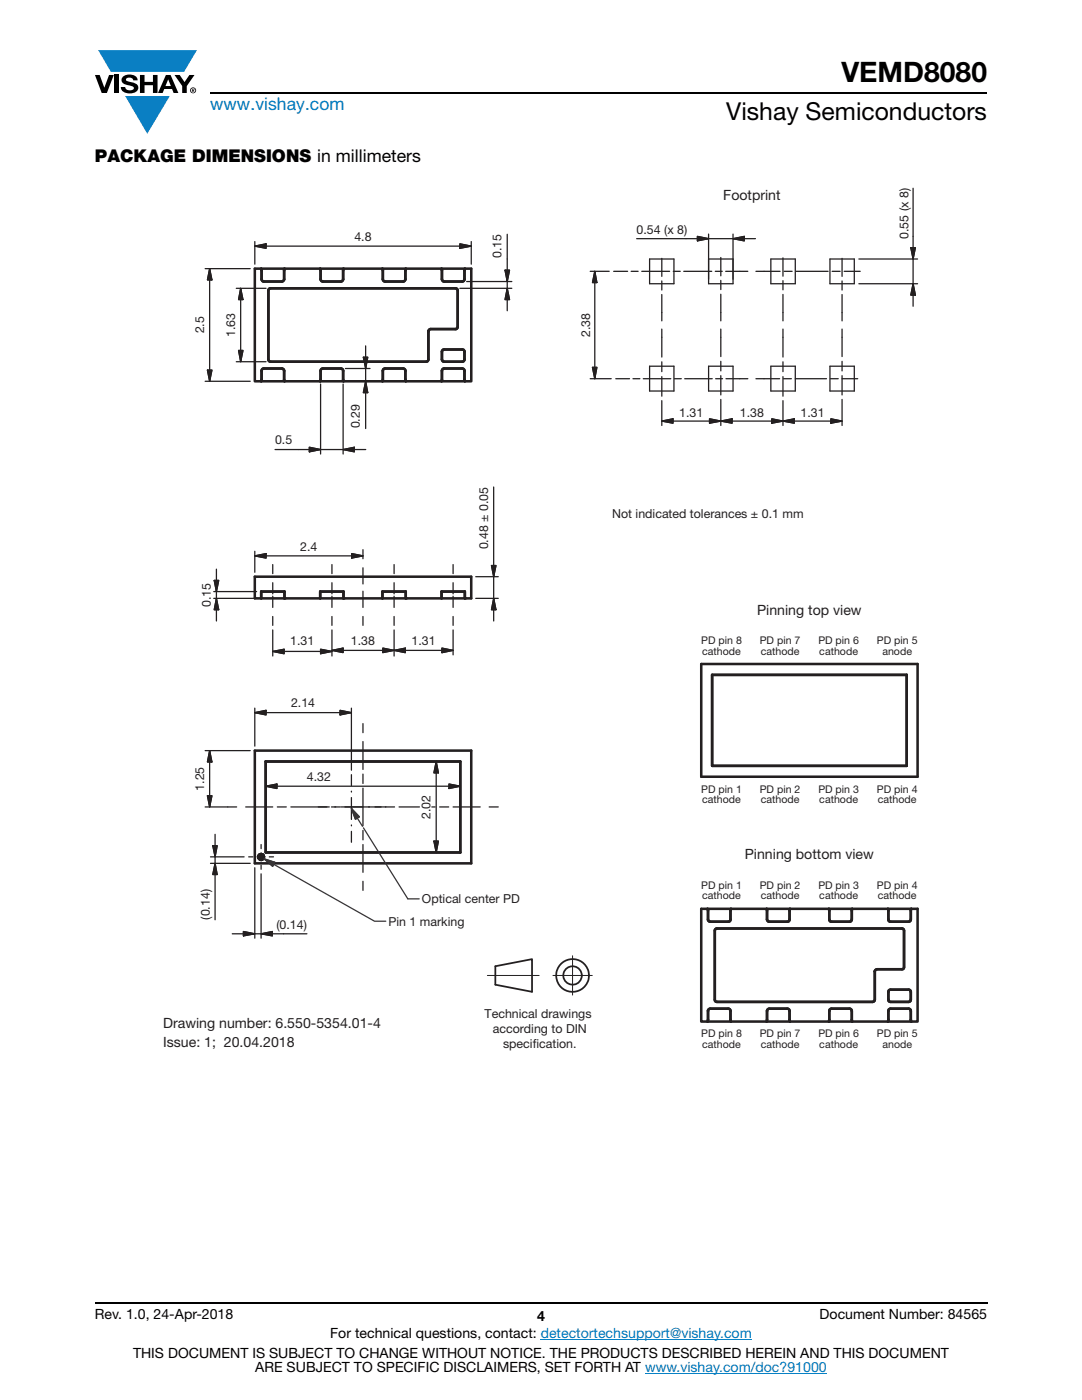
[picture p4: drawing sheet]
<svg xmlns="http://www.w3.org/2000/svg" width="216mm" height="279mm" viewBox="0 0 216 279" stroke-linecap="round" stroke-linejoin="round" font-family="sans-serif">
<g fill="#0a7fc3">
<path d="M19.6 10h19.7l-2.6 4.3h-1.1h-13.5z"/>
<path d="M25 19.2h8.9l-4.5 7.5z"/>
</g>
<g fill="#000">
<path d="M18.9 15h1l.9 2.5 1-2.5h.9l-1.4 3.6h-1zM22.9 15h.9v3.6h-.9zM24.6 15.3a2.1 2.1 0 0 1 2.8 .3l.1 .4h-.9a.79 .79 0 0 0-.7-.5 .79 .79 0 0 0-.8 .4l.3 .3 1 .2a1.08 1.08 0 0 1 1.2 1 1.08 1.08 0 0 1-1.1 1.2 1.73 1.73 0 0 1-2.4-1.2h.9a.96 .96 0 0 0 .8 .6 .96 .96 0 0 0 .9-.4 1.31 1.31 0 0 0-1.2-.6 1.03 1.03 0 0 1-1.1-.6 1.03 1.03 0 0 1 .2-1.1zM27.9 15h.9v1.3h1.7v-1.3h.9v3.6h-.9v-1.6h-1.7v1.6h-.9zM34.8 15h1.1l.9 1.4 1-1.4h1l-1.5 2.2v1.4h-.9v-1.4z"/>
<path d="M33.6 15.9l.5 1.3h-1.1zM33.1 15l-1.6 3.6h1l.3-.8h1.5l.3 .8h1l-1.6-3.6z"/>
<path d="M38.4 17.8h.2v.2h-.2zM38.3 17.7v.7h.1v-.3l.4 .3-.2-.3 .2-.2-.1-.2z"/>
<path d="M38.1 18a.46 .46 0 0 1 .9 0 .46 .46 0 0 1-.9 0zM37.9 18a.6 .6 0 0 0 1.2 0 .6 .6 0 0 0-1.2 0z"/>
</g>
<path d="M42 18.6h155M18.9 260h178.1" fill="none" stroke="#000" stroke-width=".36"/>
<path d="M107.9 267.3h42.1M128.7 274h36.3" fill="none" stroke="#007ec4" stroke-width=".2"/>
<path d="M32.6 37.4h150.7v172.2h-150.7z" fill="#fff"/>
<g fill="none" stroke="#231f20" stroke-width=".51">
<path d="M52.1 53.6l.1 2.1M52.2 55.7l.2 .4 .2 .1h3.6l.4-.2 .1-.3M53.7 57.6h37.3l.3 .4v7.4l-.3 .3-5.3 .1-.2 .3v5.6l-.3 .5h-31.4l-.2-.5v-13.7zM56.7 54l.1-.4-.1 2.1M56.7 55.7l-.1 .3-.4 .2h-3.6l-.2-.1-.2-.4M63.9 53.6l.1 2.1M64 55.7l.1 .4 .3 .1h3.6l.3-.1 .2-.4M68.5 55.7v-2.1v2.1M68.5 55.7l-.2 .4-.3 .1h-3.6l-.3-.1-.1-.4M76.3 53.6l.1 2.1M76.4 55.7l.2 .4 .2 .1h3.6l.3-.1 .2-.4M80.9 54l.1-.4-.1 2.1"/>
<path d="M80.9 55.7l-.2 .4-.3 .1h-3.5l-.3-.1-.2-.4M88.1 53.6l.1 2.1M88.2 55.7l.2 .4 .2 .1h3.6l.3-.1 .2-.4M92.7 55.7l-.2 .4-.3 .1h-3.7l-.3-.5M92.8 53.6l-.1 2.1M52.1 76.1h40.7M52.2 74l.1-.3 .3-.2h3.6l.4 .2 .1 .3M52.2 74l-.1 2.1M56.7 74l.1 2.1-.1-2.1M56.7 74l-.1-.3-.4-.2h-3.6l-.3 .2-.1 .3M64 74l-.1 2.1M64 74l.1-.3 .3-.2h3.6l.4 .2 .1 .3"/>
<path d="M68.5 74v2.1v-2.1M68.5 74l-.1-.3-.4-.2h-3.6l-.3 .2-.1 .3M76.4 74l.1-.3 .3-.2h3.6l.4 .2 .1 .3M76.4 74l-.1 2.1M80.9 74l.1 2.1-.1-2.1M80.9 74l-.1-.3-.4-.2h-3.5l-.4 .2-.1 .3M88.2 74l-.1 2.1M88.2 70.2v1.5M88.2 71.7l.2 .4 .2 .1h3.6l.3-.1 .2-.4M88.2 74l.3-.4 3.7-.1 .4 .2 .1 .3M88.2 70.2l.2-.4h.2h3.6h.3l.2 .4M88.2 74l.1-.3 .3-.2h3.6l.4 .2 .1 .3"/>
<path d="M92.7 74l.1 2.1M92.7 70.2v1.5M92.7 70.2l-.2-.4h-.3h-3.6h-.2l-.2 .4M92.8 76.1h1.2v-22.5h-43.2v22.5h1.3"/>
</g>
<path d="M41.8 53.6v2.3" fill="none" stroke="#231f20" stroke-width=".25"/>
<path d="M41.8 53.6l.5 2.3h-.9z" fill="#231f20"/>
<path d="M41.8 53.6l.5 2.3h-.9zM41.8 73.9v2.2" fill="none" stroke="#231f20" stroke-width=".25"/>
<path d="M41.4 73.9h.9l-.5 2.2z" fill="#231f20"/>
<path d="M40.9 53.6h9M41.8 55.9v18M50.8 49.1h2.3M40.9 76.1h9M41.4 73.9h.9l-.5 2.2z" fill="none" stroke="#231f20" stroke-width=".25"/>
<path d="M50.8 49.1l2.3-.4v.9z" fill="#231f20"/>
<path d="M50.8 49.1l2.3-.4v.9zM91.8 49.1h2.2" fill="none" stroke="#231f20" stroke-width=".25"/>
<path d="M91.8 48.7l2.2 .4-2.2 .5z" fill="#231f20"/>
<path d="M50.8 48.2v4.5M53.1 49.1h38.7M91.8 48.7l2.2 .4-2.2 .5zM94 48.2v4.5M73 71.3v2.2" fill="none" stroke="#231f20" stroke-width=".25"/>
<path d="M72.5 71.3h.9l-.4 2.2z" fill="#231f20"/>
<path d="M72.5 71.3h.9l-.4 2.2zM73 76.1v2.3" fill="none" stroke="#231f20" stroke-width=".25"/>
<path d="M73 76.1l.4 2.3h-.9z" fill="#231f20"/>
<path d="M68.9 73.5h4.9M69.5 76.1h4.3M73 69v2.3M73 73.5v2.6M73 76.1l.4 2.3h-.9zM73 78.4v7.1M68.5 89.7h2.2" fill="none" stroke="#231f20" stroke-width=".25"/>
<path d="M68.5 89.7l2.2-.4v.9z" fill="#231f20"/>
<path d="M61.7 89.7h2.3M68.5 89.7l2.2-.4v.9z" fill="none" stroke="#231f20" stroke-width=".25"/>
<path d="M61.7 89.3l2.3 .4-2.3 .5z" fill="#231f20"/>
<path d="M48 69.9v2.3M64 76.6v14M68.5 76.6v14M54.9 89.7h6.8M61.7 89.3l2.3 .4-2.3 .5zM64 89.7h4.5M70.7 89.7h2.3" fill="none" stroke="#231f20" stroke-width=".25"/>
<path d="M47.6 69.9h.9l-.5 2.3z" fill="#231f20"/>
<path d="M48 57.5v2.3M47.6 69.9h.9l-.5 2.3z" fill="none" stroke="#231f20" stroke-width=".25"/>
<path d="M48 57.5l.5 2.3h-.9z" fill="#231f20"/>
<path d="M47.1 57.5h6M48 59.8v10.1M48 57.5l.5 2.3h-.9zM101.2 53.9v2.3M47.1 72.2h6" fill="none" stroke="#231f20" stroke-width=".25"/>
<path d="M100.8 53.9h.9l-.5 2.3z" fill="#231f20"/>
<path d="M100.8 53.9h.9l-.5 2.3zM101.2 57.5v2.3" fill="none" stroke="#231f20" stroke-width=".25"/>
<path d="M101.2 57.5l.5 2.3h-.9z" fill="#231f20"/>
<g fill="none" stroke="#231f20" stroke-width=".25">
<path d="M91.8 57.5h10.3M93.1 56.2h9M101.2 46.8v7.1M101.2 57.5l.5 2.3h-.9zM101.2 56.2v1.3M101.2 59.8v2.2M122.5 54.1h2.7M125.9 54.1h1.4M128.1 54.1h5.5M129.6 51.7h4.9v4.9h-4.9zM132.1 51.6v3.6M132.1 56.1v1.8"/>
<path d="M132.1 58.8v5.2M134.3 54.1h1.4M136.4 54.1h5.6M141.4 51.7h4.9v4.9h-4.9zM142.7 54.1h1.4M143.8 51.4v3.6M143.8 56v1.8M143.8 58.7v5.3M144.8 54.1h4.4M146.3 47.6h2.2M150.8 54.1h4.9M153.8 51.7h4.9v4.9h-4.9z"/>
<path d="M156.2 51.5v3.6M156.2 56v1.8M156.2 58.8v5.2M156.5 54.1h1.6M158.9 54.1h6.3M165.6 51.7h4.9v4.9h-4.9zM166 54.1h1.6M168 51.6v3.6M168 56.1v1.8M168 58.8v5.2M168.4 54.1h3.2M122.9 75.6h2.7"/>
<path d="M126.3 75.6h1.4M128.4 75.6h5.4M129.6 73.1h4.9v4.9h-4.9zM132.1 65.7v5.6M132.1 72.2v2M132.1 75.2v3.9M134.6 75.6h1.3M136.6 75.6h5.5M141.4 73.1h4.9v4.9h-4.9zM142.8 75.6h1.4M143.8 65.7v5.5M143.8 72.1v1.9"/>
<path d="M143.8 75v3.8M144.9 75.6h4.3M150.8 75.6h4.8M153.8 73.1h4.9v4.9h-4.9zM156.2 65.7v5.6M156.2 72.2v2M156.2 75.2v3.9M156.3 75.6h1.6M158.7 75.6h6.2M165.6 73.1h4.9v4.9h-4.9zM165.7 75.6h1.6M168 65.7v5.5"/>
<path d="M168 72.1v1.9M168 75v3.8M168 75.6h3.1"/>
</g>
<path d="M146.3 47.6l2.2-.4v.9z" fill="#231f20"/>
<path d="M139.2 47.6h2.2M146.3 47.6l2.2-.4v.9z" fill="none" stroke="#231f20" stroke-width=".25"/>
<path d="M139.2 47.2l2.2 .4-2.2 .5z" fill="#231f20"/>
<path d="M127 47.6h12.2M139.2 47.2l2.2 .4-2.2 .5zM141.4 47.6h4.9M141.4 46.7v7.4M141.4 54.2v1.5M146.3 46.7v7.4M146.3 54.2v1.5M148.5 47.6h2.2M182.2 49.4v2.3" fill="none" stroke="#231f20" stroke-width=".25"/>
<path d="M181.7 49.4h1l-.5 2.3z" fill="#231f20"/>
<path d="M181.7 49.4h1l-.5 2.3zM182.2 56.6v2.3" fill="none" stroke="#231f20" stroke-width=".25"/>
<path d="M182.2 56.6l.5 2.3h-1z" fill="#231f20"/>
<path d="M182.2 37.6v11.8M171.4 56.6h11.7M171.4 51.7h11.7M182.2 51.7v4.9M182.2 58.9v2.2M182.2 56.6l.5 2.3h-1zM165.8 84h2.2" fill="none" stroke="#231f20" stroke-width=".25"/>
<path d="M165.8 83.6l2.2 .4-2.2 .5z" fill="#231f20"/>
<path d="M156.2 84h2.3M165.8 83.6l2.2 .4-2.2 .5z" fill="none" stroke="#231f20" stroke-width=".25"/>
<path d="M156.2 84l2.3-.4v.9z" fill="#231f20"/>
<path d="M156.2 80v4.9M168 79.7v5.2M154 84h2.2M156.2 84l2.3-.4v.9zM158.5 84h7.3" fill="none" stroke="#231f20" stroke-width=".25"/>
<path d="M154 83.6l2.2 .4-2.2 .5z" fill="#231f20"/>
<path d="M143.8 84h2.3M154 83.6l2.2 .4-2.2 .5z" fill="none" stroke="#231f20" stroke-width=".25"/>
<path d="M143.8 84l2.3-.4v.9z" fill="#231f20"/>
<path d="M141.6 84h2.2M143.8 84l2.3-.4v.9zM146.1 84h7.9" fill="none" stroke="#231f20" stroke-width=".25"/>
<path d="M141.6 83.6l2.2 .4-2.2 .5z" fill="#231f20"/>
<path d="M132.1 84h2.2M141.6 83.6l2.2 .4-2.2 .5z" fill="none" stroke="#231f20" stroke-width=".25"/>
<path d="M132.1 84l2.2-.4v.9z" fill="#231f20"/>
<path d="M118.7 73.3v2.3M132.1 80v4.9M143.8 79.7v5.2M132.1 84l2.2-.4v.9zM134.3 84h7.3" fill="none" stroke="#231f20" stroke-width=".25"/>
<path d="M118.2 73.3h.9l-.4 2.3z" fill="#231f20"/>
<path d="M118.7 54.1v2.3M118.2 73.3h.9l-.4 2.3z" fill="none" stroke="#231f20" stroke-width=".25"/>
<path d="M118.7 54.1l.4 2.3h-.9z" fill="#231f20"/>
<path d="M117.8 54.1h3.8M118.7 54.1l.4 2.3h-.9zM118.7 56.4v16.9M117.8 75.6h4.2" fill="none" stroke="#231f20" stroke-width=".25"/>
<path d="M52.1 118.1h4.7v1.3h-4.7zM63.9 118.1h4.6v1.3h-4.6zM76.3 118.1h4.7v1.3h-4.7zM88.1 118.1h4.7v1.3h-4.7z" fill="none" stroke="#231f20" stroke-width=".51"/>
<circle cx="56.8" cy="119.4" r=".25" fill="#231f20"/>
<path d="M56.8 118.1v1.3" fill="none" stroke="#231f20" stroke-width=".51"/>
<circle cx="68.5" cy="119.4" r=".25" fill="#231f20"/>
<path d="M68.5 118.1v1.3" fill="none" stroke="#231f20" stroke-width=".51"/>
<circle cx="81" cy="119.4" r=".25" fill="#231f20"/>
<path d="M81 118.1v1.3" fill="none" stroke="#231f20" stroke-width=".51"/>
<circle cx="92.8" cy="119.4" r=".25" fill="#231f20"/>
<path d="M56.8 119.4h7.1M68.5 119.4h7.8M81 119.4h7.1M92.8 118.1v1.3h1.2v-4.3h-43.2v4.3h1.3" fill="none" stroke="#231f20" stroke-width=".51"/>
<g fill="none" stroke="#231f20" stroke-width=".25">
<path d="M50.8 110.9h2.3M54.4 112.7v1.8M54.4 116.3v2.2M54.4 119v2.2M66.2 112.7v1.8M66.2 116.3v2.2M66.2 119v2.2M72.4 109.7v1.8M72.4 113.3v3.2M72.4 118v3.2M78.6 112.7v1.8M78.6 116.3v2.2"/>
<path d="M78.6 119v2.2M90.4 112.7v1.8M90.4 116.3v2.2M90.4 119v2.2M54.4 123v1.8M66.2 123v1.8M72.4 123v1.8M78.6 123v1.8M90.4 123v1.8"/>
</g>
<path d="M50.8 110.9l2.3-.4v.9z" fill="#231f20"/>
<path d="M50.8 110.9l2.3-.4v.9zM70.2 110.9h2.2" fill="none" stroke="#231f20" stroke-width=".25"/>
<path d="M70.2 110.5l2.2 .4-2.2 .5z" fill="#231f20"/>
<path d="M50.8 110v4.2M53.1 110.9h17.1M70.2 110.5l2.2 .4-2.2 .5zM54.4 130h2.3" fill="none" stroke="#231f20" stroke-width=".25"/>
<path d="M54.4 130l2.3-.4v.9z" fill="#231f20"/>
<path d="M54.4 130l2.3-.4v.9zM64 130h2.2" fill="none" stroke="#231f20" stroke-width=".25"/>
<path d="M64 129.6l2.2 .4-2.2 .5z" fill="#231f20"/>
<path d="M54.4 125.7v5.2M56.7 130h7.3M64 129.6l2.2 .4-2.2 .5zM66.2 129.8h2.3M66.2 125.7v5.2" fill="none" stroke="#231f20" stroke-width=".25"/>
<path d="M66.2 129.8l2.3-.5v.9z" fill="#231f20"/>
<path d="M66.2 129.8l2.3-.5v.9zM76.4 129.8h2.2" fill="none" stroke="#231f20" stroke-width=".25"/>
<path d="M76.4 129.3l2.2 .5-2.2 .4z" fill="#231f20"/>
<path d="M68.5 129.8h7.9M76.4 129.3l2.2 .5-2.2 .4zM78.6 129.8h2.3M78.6 125.7v5.2" fill="none" stroke="#231f20" stroke-width=".25"/>
<path d="M78.6 129.8l2.3-.5v1z" fill="#231f20"/>
<path d="M78.6 129.8l2.3-.5v1zM88.2 129.8h2.2" fill="none" stroke="#231f20" stroke-width=".25"/>
<path d="M88.2 129.3l2.2 .5-2.2 .5z" fill="#231f20"/>
<path d="M98.5 112.9v2.2M80.9 129.8h7.3M88.2 129.3l2.2 .5-2.2 .5zM90.4 125.7v5" fill="none" stroke="#231f20" stroke-width=".25"/>
<path d="M98.1 112.9h.9l-.5 2.2z" fill="#231f20"/>
<path d="M98.1 112.9h.9l-.5 2.2zM98.5 119.4v2.3" fill="none" stroke="#231f20" stroke-width=".25"/>
<path d="M98.5 119.4l.5 2.3h-.9z" fill="#231f20"/>
<path d="M43.2 119.4v2.3M94.9 115.1h4.5M94.9 119.4h4.5M98.5 119.4l.5 2.3h-.9zM98.5 115.1v4.3M98.5 121.7v2.2" fill="none" stroke="#231f20" stroke-width=".25"/>
<path d="M43.2 119.4l.4 2.3h-.9z" fill="#231f20"/>
<path d="M43.2 119.4l.4 2.3h-.9zM43.2 115.8v2.3" fill="none" stroke="#231f20" stroke-width=".25"/>
<path d="M42.7 115.8h.9l-.4 2.3z" fill="#231f20"/>
<path d="M98.5 97.2v15.7M42.7 118.1h8.5M42.7 119.4h8.5M42.7 115.8h.9l-.4 2.3zM43.2 113.6v2.2M43.2 118.1v1.3M43.2 121.7v2.2" fill="none" stroke="#231f20" stroke-width=".25"/>
<path d="M50.8 149.8h43.2v22.5h-43.2zM53 152v18.1h38.8M53 152h38.8v18.1" fill="none" stroke="#231f20" stroke-width=".51"/>
<path d="M51.4 170.9l1.4 .1z" fill="#231f20"/>
<path d="M51.4 170.9l1.4 .1z" fill="none" stroke="#231f20" stroke-width=".25"/>
<path d="M51.4 170.9l1.4 .1z" fill="#231f20"/>
<path d="M51.4 170.9l1.4 .1z" fill="none" stroke="#231f20" stroke-width=".25"/>
<path d="M51.4 171l1.4 .1z" fill="#231f20"/>
<path d="M51.4 171l1.4 .1z" fill="none" stroke="#231f20" stroke-width=".25"/>
<path d="M51.4 171l1.4 .1z" fill="#231f20"/>
<path d="M51.4 171l1.4 .1z" fill="none" stroke="#231f20" stroke-width=".25"/>
<path d="M51.4 171.1l1.4 .1z" fill="#231f20"/>
<path d="M51.4 171.1l1.4 .1z" fill="none" stroke="#231f20" stroke-width=".25"/>
<path d="M51.4 171.1l1.4 .1z" fill="#231f20"/>
<path d="M51.4 171.1l1.4 .1z" fill="none" stroke="#231f20" stroke-width=".25"/>
<path d="M51.4 171.2h1.4z" fill="#231f20"/>
<path d="M51.4 171.2h1.4z" fill="none" stroke="#231f20" stroke-width=".25"/>
<path d="M51.4 171.2h1.3z" fill="#231f20"/>
<path d="M51.4 171.2h1.3z" fill="none" stroke="#231f20" stroke-width=".25"/>
<path d="M51.5 171.2h1.2z" fill="#231f20"/>
<path d="M51.5 171.2h1.2z" fill="none" stroke="#231f20" stroke-width=".25"/>
<path d="M51.5 171.2l1.2 .1z" fill="#231f20"/>
<path d="M51.5 171.2l1.2 .1z" fill="none" stroke="#231f20" stroke-width=".25"/>
<path d="M51.5 171.3h1.2z" fill="#231f20"/>
<path d="M51.5 171.3h1.2z" fill="none" stroke="#231f20" stroke-width=".25"/>
<path d="M51.5 171.3h1.2z" fill="#231f20"/>
<path d="M51.5 171.3h1.2z" fill="none" stroke="#231f20" stroke-width=".25"/>
<path d="M51.5 171.3h1.2z" fill="#231f20"/>
<path d="M51.5 171.3h1.2z" fill="none" stroke="#231f20" stroke-width=".25"/>
<path d="M51.5 171.3l1.2 .1z" fill="#231f20"/>
<path d="M51.5 171.3l1.2 .1z" fill="none" stroke="#231f20" stroke-width=".25"/>
<path d="M51.5 171.4h1.2z" fill="#231f20"/>
<path d="M51.5 171.4h1.2z" fill="none" stroke="#231f20" stroke-width=".25"/>
<path d="M51.5 171.4l1.1 .1z" fill="#231f20"/>
<path d="M51.5 171.4l1.1 .1z" fill="none" stroke="#231f20" stroke-width=".25"/>
<path d="M51.6 171.5h1z" fill="#231f20"/>
<path d="M51.6 171.5h1z" fill="none" stroke="#231f20" stroke-width=".25"/>
<path d="M51.6 171.5h1z" fill="#231f20"/>
<path d="M51.6 171.5h1z" fill="none" stroke="#231f20" stroke-width=".25"/>
<path d="M51.6 171.5h1z" fill="#231f20"/>
<path d="M51.6 171.5h1z" fill="none" stroke="#231f20" stroke-width=".25"/>
<path d="M51.6 171.5l.9 .1z" fill="#231f20"/>
<path d="M51.6 171.5l.9 .1z" fill="none" stroke="#231f20" stroke-width=".25"/>
<path d="M51.7 171.6h.8z" fill="#231f20"/>
<path d="M51.7 171.6h.8z" fill="none" stroke="#231f20" stroke-width=".25"/>
<path d="M51.7 171.6h.7z" fill="#231f20"/>
<path d="M51.7 171.6h.7z" fill="none" stroke="#231f20" stroke-width=".25"/>
<path d="M51.8 171.6h.6z" fill="#231f20"/>
<path d="M51.8 171.6h.6z" fill="none" stroke="#231f20" stroke-width=".25"/>
<path d="M51.8 171.6h.6z" fill="#231f20"/>
<path d="M51.8 171.6h.6z" fill="none" stroke="#231f20" stroke-width=".25"/>
<path d="M51.8 171.6h.6z" fill="#231f20"/>
<path d="M51.8 171.6h.6z" fill="none" stroke="#231f20" stroke-width=".25"/>
<path d="M51.8 171.6l.5 .1z" fill="#231f20"/>
<path d="M51.8 171.6l.5 .1z" fill="none" stroke="#231f20" stroke-width=".25"/>
<path d="M51.9 171.7h.4z" fill="#231f20"/>
<path d="M51.9 171.7h.4z" fill="none" stroke="#231f20" stroke-width=".25"/>
<path d="M51.9 171.7h.3z" fill="#231f20"/>
<path d="M51.9 171.7h.3z" fill="none" stroke="#231f20" stroke-width=".25"/>
<path d="M52 171.7h.2z" fill="#231f20"/>
<path d="M52 171.7h.2z" fill="none" stroke="#231f20" stroke-width=".25"/>
<path d="M52 171.7h.2z" fill="#231f20"/>
<path d="M52 171.7h.2z" fill="none" stroke="#231f20" stroke-width=".25"/>
<path d="M52 171.7h.2z" fill="#231f20"/>
<path d="M52 171.7h.2z" fill="none" stroke="#231f20" stroke-width=".25"/>
<path d="M51.4 170.9h1.4z" fill="#231f20"/>
<path d="M51.4 170.9h1.4z" fill="none" stroke="#231f20" stroke-width=".25"/>
<path d="M51.4 170.9h1.4z" fill="#231f20"/>
<path d="M51.4 170.9h1.4z" fill="none" stroke="#231f20" stroke-width=".25"/>
<path d="M51.5 170.8l1.3 .1z" fill="#231f20"/>
<path d="M51.5 170.8l1.3 .1z" fill="none" stroke="#231f20" stroke-width=".25"/>
<path d="M51.5 170.8l1.3 .1z" fill="#231f20"/>
<path d="M51.5 170.8l1.3 .1z" fill="none" stroke="#231f20" stroke-width=".25"/>
<path d="M51.5 170.7l1.2 .1z" fill="#231f20"/>
<path d="M51.5 170.7l1.2 .1z" fill="none" stroke="#231f20" stroke-width=".25"/>
<path d="M51.5 170.7l1.2 .1z" fill="#231f20"/>
<path d="M51.5 170.7l1.2 .1z" fill="none" stroke="#231f20" stroke-width=".25"/>
<path d="M51.5 170.7h1.2z" fill="#231f20"/>
<path d="M51.5 170.7h1.2z" fill="none" stroke="#231f20" stroke-width=".25"/>
<path d="M51.5 170.7h1.2z" fill="#231f20"/>
<path d="M51.5 170.7h1.2z" fill="none" stroke="#231f20" stroke-width=".25"/>
<path d="M51.5 170.7h1.2z" fill="#231f20"/>
<path d="M51.5 170.7h1.2z" fill="none" stroke="#231f20" stroke-width=".25"/>
<path d="M51.5 170.6l1.2 .1z" fill="#231f20"/>
<path d="M51.5 170.6l1.2 .1z" fill="none" stroke="#231f20" stroke-width=".25"/>
<path d="M51.6 170.5l1.1 .1z" fill="#231f20"/>
<path d="M51.6 170.5l1.1 .1z" fill="none" stroke="#231f20" stroke-width=".25"/>
<path d="M51.6 170.5l1.1 .1z" fill="#231f20"/>
<path d="M51.6 170.5l1.1 .1z" fill="none" stroke="#231f20" stroke-width=".25"/>
<path d="M51.6 170.5h1z" fill="#231f20"/>
<path d="M51.6 170.5h1z" fill="none" stroke="#231f20" stroke-width=".25"/>
<path d="M51.6 170.5h1z" fill="#231f20"/>
<path d="M51.6 170.5h1z" fill="none" stroke="#231f20" stroke-width=".25"/>
<path d="M51.6 170.5h1z" fill="#231f20"/>
<path d="M51.6 170.5h1z" fill="none" stroke="#231f20" stroke-width=".25"/>
<path d="M51.7 170.5h.9z" fill="#231f20"/>
<path d="M51.7 170.5h.9z" fill="none" stroke="#231f20" stroke-width=".25"/>
<path d="M51.7 170.5h.8z" fill="#231f20"/>
<path d="M51.7 170.5h.8z" fill="none" stroke="#231f20" stroke-width=".25"/>
<path d="M51.8 170.4l.7 .1z" fill="#231f20"/>
<path d="M51.8 170.4l.7 .1z" fill="none" stroke="#231f20" stroke-width=".25"/>
<path d="M51.8 170.4h.6z" fill="#231f20"/>
<path d="M51.8 170.4h.6z" fill="none" stroke="#231f20" stroke-width=".25"/>
<path d="M51.8 170.4h.6z" fill="#231f20"/>
<path d="M51.8 170.4h.6z" fill="none" stroke="#231f20" stroke-width=".25"/>
<path d="M51.8 170.4h.6z" fill="#231f20"/>
<path d="M51.8 170.4h.6z" fill="none" stroke="#231f20" stroke-width=".25"/>
<path d="M51.9 170.4h.5z" fill="#231f20"/>
<path d="M51.9 170.4h.5z" fill="none" stroke="#231f20" stroke-width=".25"/>
<path d="M51.9 170.4h.4z" fill="#231f20"/>
<path d="M51.9 170.4h.4z" fill="none" stroke="#231f20" stroke-width=".25"/>
<path d="M52 170.4h.3z" fill="#231f20"/>
<path d="M52 170.4h.3z" fill="none" stroke="#231f20" stroke-width=".25"/>
<path d="M52 170.4h.2z" fill="#231f20"/>
<path d="M52 170.4h.2z" fill="none" stroke="#231f20" stroke-width=".25"/>
<path d="M52 170.4h.2z" fill="#231f20"/>
<path d="M52 170.4h.2z" fill="none" stroke="#231f20" stroke-width=".25"/>
<path d="M52 170.4h.2z" fill="#231f20"/>
<g fill="none" stroke="#231f20" stroke-width=".25">
<path d="M70.1 154.6v2.2M70.1 157.9v.2M70.1 159.2v4.3M87 152v2.2M52 170.4h.2zM63.5 161h2.2M66.8 161h.2M68.1 161h4.3M70.1 164.6v.2M70.1 165.9v2.2M73.6 161h.1M74.8 161h2.2"/>
<circle cx="52.1" cy="171" r=".67"/>
</g>
<path d="M87 152l.5 2.2h-.9z" fill="#231f20"/>
<path d="M87 152l.5 2.2h-.9zM87 167.9v2.2" fill="none" stroke="#231f20" stroke-width=".25"/>
<path d="M86.6 167.9h.9l-.5 2.2z" fill="#231f20"/>
<path d="M53 156.9h2.3M87 154.2v13.7M86.6 167.9h.9l-.5 2.2z" fill="none" stroke="#231f20" stroke-width=".25"/>
<path d="M53 156.9l2.3-.4v.9z" fill="#231f20"/>
<path d="M53 156.9l2.3-.4v.9zM89.6 156.9h2.2" fill="none" stroke="#231f20" stroke-width=".25"/>
<path d="M89.6 156.5l2.2 .4-2.2 .5z" fill="#231f20"/>
<path d="M55.3 156.9h34.3M89.6 156.5l2.2 .4-2.2 .5zM49.6 171h.9M51.3 171h1.6M52.1 168.5v.9M52.1 170.2v1.6M52.1 172.7v.8M53.7 171h.9M52.1 186.4h2.2" fill="none" stroke="#231f20" stroke-width=".25"/>
<path d="M52.1 186.4l2.2-.5v.9z" fill="#231f20"/>
<path d="M48.6 186.4h2.2M52.1 186.4l2.2-.5v.9z" fill="none" stroke="#231f20" stroke-width=".25"/>
<path d="M48.6 185.9l2.2 .5-2.2 .4z" fill="#231f20"/>
<path d="M42.9 172.3v2.2M50.8 173.2v14M52.1 174.4v12.8M46.3 186.4h2.3M48.6 185.9l2.2 .5-2.2 .4zM50.8 186.4h1.3M54.3 186.4h6.9" fill="none" stroke="#231f20" stroke-width=".25"/>
<path d="M42.9 172.3l.4 2.2h-.8z" fill="#231f20"/>
<path d="M42.9 168.8v2.2M42.9 172.3l.4 2.2h-.8z" fill="none" stroke="#231f20" stroke-width=".25"/>
<path d="M42.5 168.8h.8l-.4 2.2z" fill="#231f20"/>
<path d="M42 172.3h7.9M42 171h6.7M42.5 168.8h.8l-.4 2.2zM42.9 166.5v2.3M42.9 171v1.3" fill="none" stroke="#231f20" stroke-width=".25"/>
<path d="M52.7 171.4l1.9 1.1" fill="none" stroke="#252659" stroke-width=".25"/>
<path d="M52.7 171.4l2.1 .7-.4 .8z" fill="#252659"/>
<path d="M52.7 171.4l2.1 .7-.4 .8zM54.6 172.5l20.1 11.3h2.3" fill="none" stroke="#252659" stroke-width=".25"/>
<path d="M41.8 158.8v2.2" fill="none" stroke="#231f20" stroke-width=".25"/>
<path d="M41.4 158.8h.9l-.5 2.2z" fill="#231f20"/>
<path d="M41.4 158.8h.9l-.5 2.2zM41.8 149.8v2.3" fill="none" stroke="#231f20" stroke-width=".25"/>
<path d="M41.8 149.8l.5 2.3h-.9z" fill="#231f20"/>
<path d="M41.8 149.8l.5 2.3h-.9zM41.8 152.1v6.7" fill="none" stroke="#231f20" stroke-width=".25"/>
<path d="M70.1 161.3l1.2 2" fill="none" stroke="#252659" stroke-width=".25"/>
<path d="M70.1 161.3l1.6 1.7-.8 .5z" fill="#252659"/>
<path d="M70.1 161.3l1.6 1.7-.8 .5zM71.3 163.3l1 1.6M72.5 165.2l8.9 14.2h2.2" fill="none" stroke="#252659" stroke-width=".25"/>
<g fill="none" stroke="#231f20" stroke-width=".25">
<path d="M50.8 142.2h2.3M72.4 144.4v1.8M72.4 148v5.6M72.4 154.5v1.9M72.4 157.3v7.5M45.4 161h1.8M49 161h5.4M55.3 161h1.8M58 161h7.2M66.1 161h1.8M68.8 161h7.2M72.4 165.7v1.9"/>
<path d="M72.4 168.5v5.6M72.4 175.9v1.8M76.9 161h1.8M79.6 161h4.1M87.7 161h1.8M90.4 161h5.4M97.6 161h1.8"/>
</g>
<path d="M50.8 142.2l2.3-.4v.9z" fill="#231f20"/>
<path d="M50.8 142.2l2.3-.4v.9zM67.9 142.2h2.2" fill="none" stroke="#231f20" stroke-width=".25"/>
<path d="M67.9 141.8l2.2 .4-2.2 .5z" fill="#231f20"/>
<path d="M40.9 149.8h9M50.8 141.3v7.6M53.1 142.2h14.8M67.9 141.8l2.2 .4-2.2 .5zM70.1 141.3v12.4M40.9 161h4.6M42.9 174.5v9.1M86.2 161h.6" fill="none" stroke="#231f20" stroke-width=".25"/>
<path d="M97.2 194.7h10.4M110.3 194.7h7.9M114.2 190.7v7.9" fill="none" stroke="#231f20" stroke-width=".2"/>
<g fill="none" stroke="#231f20" stroke-width=".35">
<path d="M98.8 192.8l7.4-1.4v6.5l-7.4-1.4z"/>
<circle cx="114.2" cy="194.7" r="3.3"/>
<circle cx="114.2" cy="194.7" r="1.84"/>
</g>
<g fill="none" stroke="#231f20" stroke-width=".51">
<path d="M139.9 132.5h43.2v22.5h-43.2zM142.1 134.7h38.8v18.1h-38.8zM142.1 134.7v18.1h38.8M141.2 181.4l.1 2.1M141.3 183.5l.1 .3 .3 .1h3.6l.4-.1 .1-.3M142.7 185.5l.4-.2h37l.3 .4v7.4l-.3 .3h-5.1l-.4 .2v5.9l-.4 .4h-31.3l-.2-.1-.1-.3zM145.8 181.4v2.1M153 181.4l.1 2.1M153.1 183.5l.1 .4h.3h3.6h.3l.1-.4M157.6 181.4l-.1 2.1M165.4 181.4l.1 2.1M165.5 183.5l.1 .4h.3h3.6h.3l.2-.4"/>
<path d="M170 181.4v2.1M177.2 181.4l.1 .3M177.3 183.5v.3l.4 .1h3.6l.4-.1v-.3M177.3 181.7v1.9l.3 .3h3.7l.4-.1v-.3M177.3 197.9v-.2l.4-.2h3.6l.3 .1 .1 .3M177.3 199.5v.3l.4 .1h3.6l.4-.1v-.3M177.3 197.9v1.6M181.7 197.9v1.6M181.8 181.4l-.1 2.1M141.2 203.9h-1.3v-22.5h43.2v22.5h-1.3M141.2 203.9h40.6M141.3 201.8l-.1 2.1"/>
<path d="M141.3 201.8l.1-.3 .3-.2h3.6l.4 .2 .1 .3M145.8 201.8l-.1-.3-.4-.2h-3.6l-.3 .2-.1 .3M145.8 201.8v2.1M153.1 201.8l-.1 2.1M153.1 201.8v-.3l.4-.2h3.6l.4 .2v.3M157.5 201.8v-.3l-.4-.2h-3.6l-.4 .2v.3M157.5 201.8l.1 2.1M165.5 201.8l-.1 2.1M165.5 201.8v-.3l.4-.2h3.6l.4 .2 .1 .3M170 201.8l-.1-.3-.4-.2h-3.6l-.4 .2v.3M170 201.8v2.1M177.3 201.8v-.3l.4-.2h3.6l.4 .2v.3"/>
<path d="M177.3 201.8l-.1 2.1M181.7 201.8l.1 2.1"/>
</g>
<text font-size="5.6" x="167.9" y="16.4">VEMD8080</text>
<text font-size="4.9" x="144.9" y="24">Vishay Semiconductors</text>
<text font-size="3.5" fill="#007ec4" x="42" y="21.9">www.vishay.com</text>
<text font-size="3.5" x="18.9" y="32.3">PACKAGE DIMENSIONS in millimeters</text>
<g font-size="2.8" fill="#231f20">
<text x="144.3" y="39.9">Footprint</text>
<text x="151.1" y="122.7">Pinning top view</text>
<text x="148.6" y="171.5">Pinning bottom view</text>
<text x="32.6" y="205.1">Drawing number: 6.550-5354.01-4</text>
<text x="32.6" y="209">I</text>
<text x="33.3" y="209">ssue: 1; 20.04.2018</text>
</g>
<g font-size="2.8">
<text x="18.9" y="263.3">Rev. 1.0, 24-Apr-2018</text>
<text x="107.2" y="263.6">4</text>
<text x="163.6" y="263.3">Document Number: 84565</text>
<text x="65.9" y="267.1">For technical questions, contact: detectortechsupport@vishay.com</text>
<text x="26.5" y="271">THIS DOCUMENT IS SUBJECT TO CHANGE WITHOUT NOTICE. THE PRODUCTS DESCRIBED HEREIN AND THIS DOCUMENT</text>
<text x="50.9" y="273.8">ARE SUBJECT TO SPECIFIC DISCLAIMERS, SET FORTH AT www.vishay.com/doc?91000</text>
</g>
<g font-size="2.5" fill="#231f20">
<text x="127" y="46.8">0.54 (x 8)</text>
<text x="181.3" y="47.7" transform="rotate(-90 181.3 47.7)">0.55 (x 8)</text>
<text x="70.7" y="48">4.8</text>
<text x="100.1" y="51.5" transform="rotate(-90 100.1 51.5)">0.15</text>
<text x="40.7" y="66.6" transform="rotate(-90 40.7 66.6)">2.5</text>
<text x="46.9" y="67.3" transform="rotate(-90 46.9 67.3)">1.63</text>
<text x="117.8" y="67.3" transform="rotate(-90 117.8 67.3)">2.38</text>
<text x="135.5" y="83.2">1.31</text>
<text x="147.6" y="83.2">1.38</text>
<text x="159.7" y="83.2">1.31</text>
<text x="54.9" y="88.6">0.5</text>
<text x="71.8" y="85.5" transform="rotate(-90 71.8 85.5)">0.29</text>
<text x="122.2" y="103.4">Not indicated tolerances ± 0.1 mm</text>
<text x="59.9" y="109.9">2.4</text>
<text x="97.4" y="109.6" transform="rotate(-90 97.4 109.6)">0.48 ± 0.05</text>
<text x="42" y="121.1" transform="rotate(-90 42 121.1)">0.15</text>
<text x="57.9" y="128.7">1.31</text>
<text x="70" y="128.7">1.38</text>
<text x="82.1" y="128.7">1.31</text>
<text x="58.1" y="141.1">2.14</text>
<text x="61.2" y="155.8">4.32</text>
<text x="40.7" y="157.8" transform="rotate(-90 40.7 157.8)">1.25</text>
<text x="85.9" y="163.4" transform="rotate(-90 85.9 163.4)">2.02</text>
<text x="41.8" y="183.5" transform="rotate(-90 41.8 183.5)">(0.14)</text>
<text x="55.2" y="185.3">(0.14)</text>
<text x="77.5" y="184.7">Pin 1 marking</text>
<text x="84.2" y="180.1">Optical center PD</text>
<text x="96.7" y="203.1">Technical drawings</text>
<text x="98.3" y="206.1">according to DIN</text>
<text x="100.4" y="209.1">specif</text>
<text x="106.3" y="209.1">ication.</text>
</g>
<g font-size="2.1" fill="#231f20">
<text x="139.9" y="128.5">PD pin 8</text>
<text x="140.1" y="130.7">cathode</text>
<text x="151.6" y="128.5">PD pin 7</text>
<text x="151.8" y="130.6">cathode</text>
<text x="163.3" y="128.5">PD pin 6</text>
<text x="163.5" y="130.7">cathode</text>
<text x="175" y="128.5">PD pin 5</text>
<text x="176.1" y="130.6">anode</text>
<text x="139.9" y="158.2">PD pin 1</text>
<text x="140.1" y="160.3">cathode</text>
<text x="151.6" y="158.2">PD pin 2</text>
<text x="151.8" y="160.3">cathode</text>
<text x="163.3" y="158.2">PD pin 3</text>
<text x="163.5" y="160.3">cathode</text>
<text x="175" y="158.2">PD pin 4</text>
<text x="175.2" y="160.3">cathode</text>
<text x="139.9" y="177.4">PD pin 1</text>
<text x="140.1" y="179.5">cathode</text>
<text x="151.6" y="177.4">PD pin 2</text>
<text x="151.8" y="179.5">cathode</text>
<text x="163.3" y="177.4">PD pin 3</text>
<text x="163.5" y="179.5">cathode</text>
<text x="175" y="177.4">PD pin 4</text>
<text x="175.2" y="179.5">cathode</text>
<text x="139.9" y="207">PD pin 8</text>
<text x="140.1" y="209.2">cathode</text>
<text x="151.6" y="207">PD pin 7</text>
<text x="151.8" y="209.1">cathode</text>
<text x="163.3" y="207">PD pin 6</text>
<text x="163.5" y="209.2">cathode</text>
<text x="175" y="207">PD pin 5</text>
<text x="176.1" y="209.1">anode</text>
</g>
</svg>
